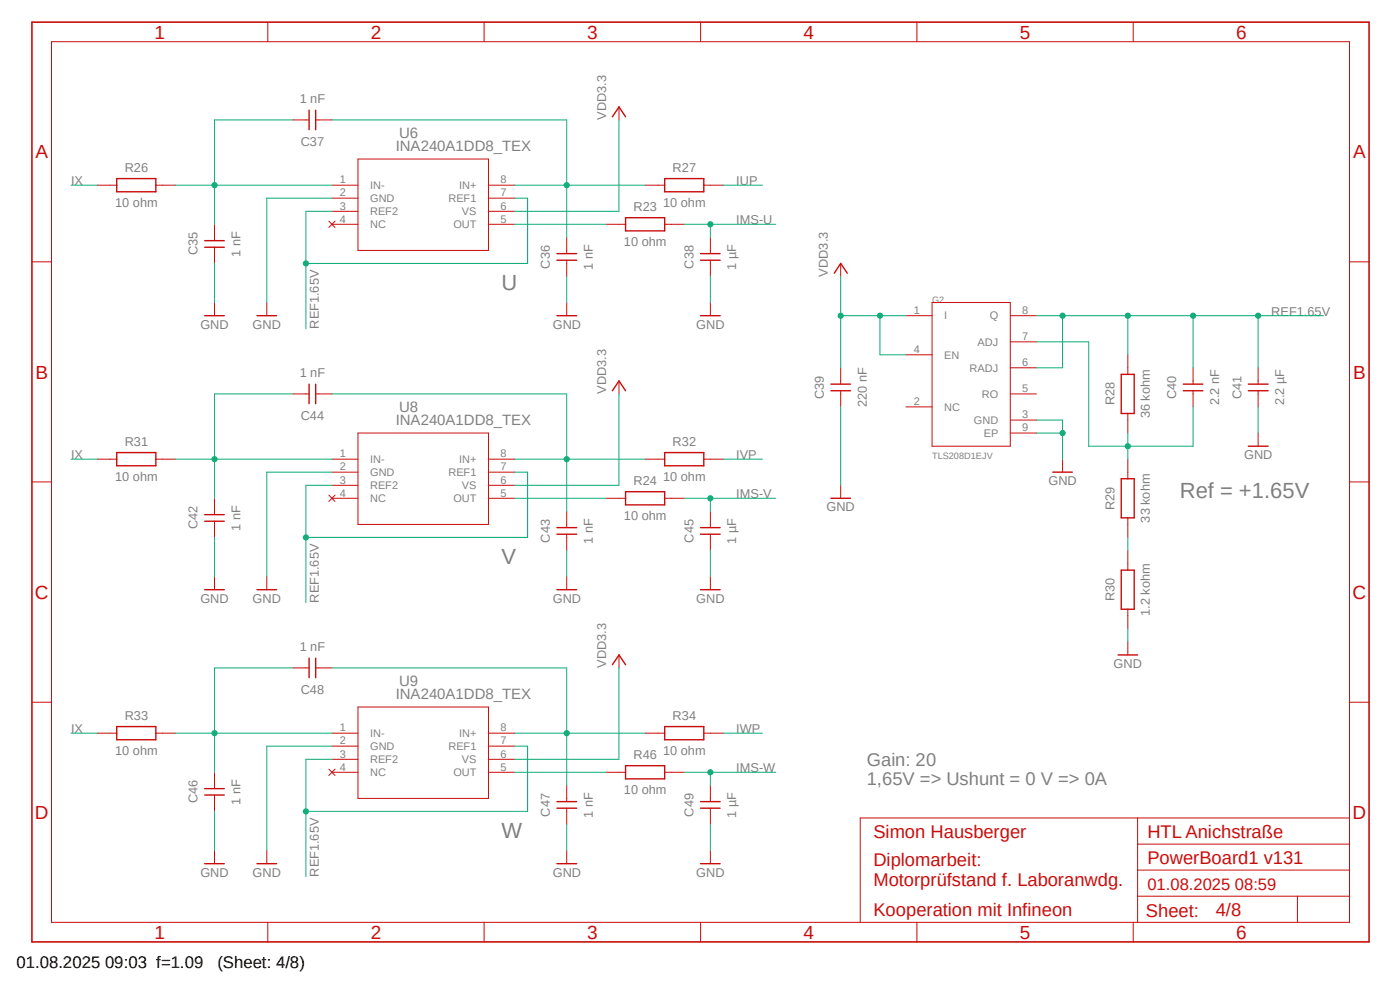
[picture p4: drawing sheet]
<svg xmlns="http://www.w3.org/2000/svg" width="297mm" height="210mm" viewBox="0 0 297 210" stroke-linecap="round" stroke-linejoin="round" font-family="sans-serif">
<path d="M6.2 4.4l284.6 196M290.8 4.4l-284.6 196" fill="none" stroke="#fff" stroke-width=".21"/>
<g fill="none" stroke="#c90d0c" stroke-width=".21">
<path d="M10.9 8.8h275.4v186.9h-275.4zM56.8 4.7v4.1M102.7 4.7v4.1M148.6 4.7v4.1M194.5 4.7v4.1M240.4 4.7v4.1M20.6 39.3h4.2M33.1 39.3h4.1M62.1 25.4h3.5M67 25.4h3.4M70.4 39.3h5.5M75.9 33.7h27.7v19.4h-27.7z"/>
<path d="M103.6 39.3h5.6M131.3 22.7v2.7M136.9 39.3h4.1M149.3 39.3h4.2M6.8 55.5h4.1M45.5 47.6v3.4M45.5 52.4v3.5M69.8 46.9l1.3 1.4M70.4 42h5.5M70.4 44.8h5.5M70.4 47.6h5.5M71.1 46.9l-1.3 1.4"/>
<path d="M103.6 42h5.6M103.6 44.8h5.6M103.6 47.6h5.6M120.2 50.4v3.4M120.2 55.2v3.5M128.6 47.6h4.1M141 47.6h4.2M150.7 50.4v3.4M150.7 55.2v3.5M178.4 55.9v2.8M286.3 55.5h4.1M45.5 64.2v2.8"/>
<path d="M56.6 64.2v2.8M120.2 64.2v2.8M150.7 64.2v2.8M178.4 78v3.4M192.2 67h5.5M192.2 75.3h5.5M197.7 64.2h16.6v30.5h-16.6zM214.3 78h5.6M214.3 72.5h5.6M214.3 67h5.6M239.3 75.3v4.1M253.1 78v3.4"/>
<path d="M266.9 78v3.4M20.6 97.4h4.2M33.1 97.4h4.1M62.1 83.6h3.5M67 83.6h3.4M70.4 97.4h5.5M75.9 91.9h27.7v19.4h-27.7zM103.6 97.4h5.6M131.3 80.8v2.8M136.9 97.4h4.1M149.3 97.4h4.2M178.4 82.9v3.4"/>
<path d="M192.2 86.3h5.5M214.3 91.9h5.6M214.3 83.6h5.6M214.3 89.1h5.6M225.4 97.4v2.8M239.3 87.7v4.2M239.3 97.4v4.2M253.1 82.9v3.4M266.9 82.9v3.4M266.9 91.9v2.8M6.8 102.2h4.1M45.5 105.7v3.4"/>
<path d="M45.5 110.5v3.5M69.8 105l1.3 1.4M70.4 100.2h5.5M70.4 103h5.5M70.4 105.7h5.5M71.1 105l-1.3 1.4M103.6 100.2h5.6M103.6 103h5.6M103.6 105.7h5.6M120.2 108.5v3.4M120.2 113.3v3.5M128.6 105.7h4.1"/>
<path d="M141 105.7h4.2M150.7 108.5v3.4M150.7 113.3v3.5M178.4 103v2.7M239.3 109.9v4.1M239.3 116.8v4.1M286.3 102.2h4.1M45.5 122.3v2.8M56.6 122.3v2.8M120.2 122.3v2.8M131.3 138.9v2.8M150.7 122.3v2.8"/>
<path d="M239.3 129.2v4.2M239.3 136.1v2.8M6.8 149h4.1M20.6 155.5h4.2M33.1 155.5h4.1M62.1 141.7h3.5M67 141.7h3.4M70.4 155.5h5.5M70.4 158.3h5.5M75.9 150h27.7v19.4h-27.7zM103.6 155.5h5.6M103.6 158.3h5.6"/>
<path d="M136.9 155.5h4.1M149.3 155.5h4.2M286.3 149h4.1M45.5 163.8v3.5M45.5 168.7v3.4M69.8 163.2l1.3 1.3M70.4 161.1h5.5M70.4 163.8h5.5M71.1 163.2l-1.3 1.3M103.6 161.1h5.6M103.6 163.8h5.6M120.2 166.6v3.5"/>
<path d="M120.2 171.4v3.5M128.6 163.8h4.1M141 163.8h4.2M150.7 166.6v3.5M150.7 171.4v3.5M241.3 173.5v22.2M241.3 179.1h45M286.3 173.5h-103.8v22.2M45.5 180.4v2.8M56.6 180.4v2.8M56.8 195.7v4.1M102.7 195.7v4.1"/>
<path d="M120.2 180.4v2.8M148.6 195.7v4.1M150.7 180.4v2.8M194.5 195.7v4.1M240.4 195.7v4.1M241.3 190.1h45M241.3 184.6h45M275.3 190.1v5.6"/>
</g>
<path d="M6.8 4.7h283.6v195.1h-283.6z" fill="none" stroke="#c90d0c" stroke-width=".34"/>
<g fill="none" stroke="#c90d0c" stroke-width=".3">
<path d="M24.8 37.9h8.3v2.8h-8.3zM65.6 23.4v4.1M67 23.4v4.1M129.9 24.8l1.4-2.1 1.4 2.1M141 37.9h8.3v2.8h-8.3zM43.4 51.1h4.2M43.4 52.5h4.2M118.2 53.8h4.1M118.2 55.2h4.1M132.7 46.2h8.3v2.8h-8.3zM148.6 53.8h4.2M148.6 55.2h4.2"/>
<path d="M177 58l1.4-2.1 1.3 2.1M43.4 67h4.2M54.5 67h4.2M118.2 67h4.1M148.6 67h4.2M237.9 79.4h2.7v8.3h-2.7zM24.8 96h8.3v2.8h-8.3zM65.6 81.5v4.1M67 81.5v4.1M129.9 82.9l1.4-2.1 1.4 2.1M141 96h8.3v2.8h-8.3zM176.3 81.5h4.1"/>
<path d="M176.3 82.9h4.1M251 81.5h4.2M251 82.9h4.2M264.8 81.5h4.2M264.8 82.9h4.2M264.8 94.7h4.2M43.4 109.2h4.2M43.4 110.6h4.2M118.2 111.9h4.1M118.2 113.3h4.1M132.7 104.3h8.3v2.8h-8.3zM148.6 111.9h4.2"/>
<path d="M148.6 113.3h4.2M176.3 105.7h4.1M223.4 100.2h4.1M237.9 101.6h2.7v8.3h-2.7zM43.4 125.1h4.2M54.5 125.1h4.2M65.6 139.6v4.2M67 139.6v4.2M118.2 125.1h4.1M148.6 125.1h4.2M237.2 138.9h4.1M237.9 120.9h2.7v8.3h-2.7z"/>
<path d="M24.8 154.1h8.3v2.8h-8.3zM129.9 141l1.4-2.1 1.4 2.1M141 154.1h8.3v2.8h-8.3zM43.4 167.3h4.2M43.4 168.7h4.2M118.2 170.1h4.1M118.2 171.4h4.1M132.7 162.4h8.3v2.8h-8.3zM148.6 170.1h4.2M148.6 171.4h4.2M43.4 183.2h4.2M54.5 183.2h4.2"/>
<path d="M118.2 183.2h4.1M148.6 183.2h4.2"/>
</g>
<path d="M45.5 55.9v8.3M70.4 42h-13.8v22.2M120.2 58.7v5.5M150.7 58.7v5.5M219.9 89.1h5.5v8.3M219.9 91.9h5.5" fill="none" stroke="#0dab76" stroke-width=".21"/>
<circle cx="225.4" cy="91.9" r=".55" fill="#0dab76"/>
<g fill="none" stroke="#0dab76" stroke-width=".21">
<path d="M15.1 39.3h5.5M153.5 39.3h8.3M145.2 47.6h5.5v2.8M15.1 97.4h5.5M178.4 86.3v16.7M266.9 86.3v5.6M45.5 114v8.3M70.4 100.2h-13.8v22.1M120.2 116.8v5.5M150.7 116.8v5.5M239.3 133.4v2.7M15.1 155.5h5.5"/>
<path d="M70.4 158.3h-13.8v22.1M45.5 172.1v8.3M120.2 174.9v5.5M150.7 174.9v5.5"/>
<circle cx="225.4" cy="91.9" r=".55"/>
</g>
<circle cx="150.7" cy="47.6" r=".55" fill="#0dab76"/>
<g fill="none" stroke="#0dab76" stroke-width=".21">
<path d="M70.4 25.4h49.8v25M109.2 39.3h27.7M150.7 47.6h13.8"/>
<circle cx="150.7" cy="47.6" r=".55"/>
</g>
<circle cx="120.2" cy="39.3" r=".55" fill="#0dab76"/>
<g fill="none" stroke="#0dab76" stroke-width=".21">
<path d="M131.3 25.4v19.4h-22.1M178.4 58.7v19.3M178.4 67h13.8M186.7 67v8.3h5.5"/>
<circle cx="120.2" cy="39.3" r=".55"/>
</g>
<circle cx="178.4" cy="67" r=".55" fill="#0dab76"/>
<circle cx="178.4" cy="67" r=".55" fill="none" stroke="#0dab76" stroke-width=".21"/>
<circle cx="186.7" cy="67" r=".55" fill="#0dab76"/>
<g fill="none" stroke="#0dab76" stroke-width=".21">
<path d="M70.4 44.8h-5.5v24.9M109.2 42h2.7v13.9h-47M131.3 83.6v19.4h-22.1M131.3 141.7v19.4h-22.1"/>
<circle cx="186.7" cy="67" r=".55"/>
</g>
<circle cx="64.9" cy="55.9" r=".55" fill="#0dab76"/>
<g fill="none" stroke="#0dab76" stroke-width=".21">
<path d="M219.9 67h60.9M225.4 67v11h-5.5M239.3 67v8.3M253.1 67v11M266.9 67v11"/>
<circle cx="64.9" cy="55.9" r=".55"/>
</g>
<circle cx="225.4" cy="67" r=".55" fill="#0dab76"/>
<circle cx="225.4" cy="67" r=".55" fill="none" stroke="#0dab76" stroke-width=".21"/>
<circle cx="239.3" cy="67" r=".55" fill="#0dab76"/>
<circle cx="239.3" cy="67" r=".55" fill="none" stroke="#0dab76" stroke-width=".21"/>
<circle cx="253.1" cy="67" r=".55" fill="#0dab76"/>
<circle cx="253.1" cy="67" r=".55" fill="none" stroke="#0dab76" stroke-width=".21"/>
<circle cx="266.9" cy="67" r=".55" fill="#0dab76"/>
<g fill="none" stroke="#0dab76" stroke-width=".21">
<path d="M70.4 103h-5.5v24.8M109.2 100.2h2.7v13.8h-47"/>
<circle cx="266.9" cy="67" r=".55"/>
</g>
<circle cx="64.9" cy="114" r=".55" fill="#0dab76"/>
<g fill="none" stroke="#0dab76" stroke-width=".21">
<path d="M109.2 158.3h2.7v13.8h-47M70.4 161.1h-5.5v24.9"/>
<circle cx="64.9" cy="114" r=".55"/>
</g>
<circle cx="64.9" cy="172.1" r=".55" fill="#0dab76"/>
<g fill="none" stroke="#0dab76" stroke-width=".21">
<path d="M219.9 72.5h11.1v22.2h22.1v-8.4M239.3 91.9v5.5"/>
<circle cx="64.9" cy="172.1" r=".55"/>
</g>
<circle cx="239.3" cy="94.7" r=".55" fill="#0dab76"/>
<g fill="none" stroke="#0dab76" stroke-width=".21">
<path d="M70.4 83.6h49.8v24.9M109.2 97.4h27.7M239.3 114v2.8"/>
<circle cx="239.3" cy="94.7" r=".55"/>
</g>
<circle cx="120.2" cy="97.4" r=".55" fill="#0dab76"/>
<g fill="none" stroke="#0dab76" stroke-width=".21">
<path d="M145.2 105.7h5.5v2.8"/>
<circle cx="120.2" cy="97.4" r=".55"/>
</g>
<circle cx="150.7" cy="105.7" r=".55" fill="#0dab76"/>
<g fill="none" stroke="#0dab76" stroke-width=".21">
<path d="M153.5 97.4h8.3M150.7 105.7h13.8M70.4 141.7h49.8v24.9M109.2 155.5h27.7"/>
<circle cx="150.7" cy="105.7" r=".55"/>
</g>
<circle cx="120.2" cy="155.5" r=".55" fill="#0dab76"/>
<g fill="none" stroke="#0dab76" stroke-width=".21">
<path d="M145.2 163.8h5.5v2.8"/>
<circle cx="120.2" cy="155.5" r=".55"/>
</g>
<circle cx="150.7" cy="163.8" r=".55" fill="#0dab76"/>
<g fill="none" stroke="#0dab76" stroke-width=".21">
<path d="M37.2 155.5h33.2M62.1 141.7h-16.6v13.8M153.5 155.5h8.3M150.7 163.8h13.8"/>
<circle cx="150.7" cy="163.8" r=".55"/>
</g>
<circle cx="45.5" cy="155.5" r=".55" fill="#0dab76"/>
<g fill="none" stroke="#0dab76" stroke-width=".21">
<path d="M37.2 97.4h33.2M62.1 83.6h-16.6v13.8M45.5 155.5v8.3"/>
<circle cx="45.5" cy="155.5" r=".55"/>
</g>
<circle cx="45.5" cy="97.4" r=".55" fill="#0dab76"/>
<g fill="none" stroke="#0dab76" stroke-width=".21">
<path d="M45.5 39.3h24.9M62.1 25.4h-16.6v22.2M45.5 97.4v8.3"/>
<circle cx="45.5" cy="97.4" r=".55"/>
</g>
<circle cx="45.5" cy="39.3" r=".55" fill="#0dab76"/>
<g fill="none" stroke="#0dab76" stroke-width=".21">
<path d="M37.2 39.3h8.3M109.2 47.6h19.4M109.2 105.7h19.4M109.2 163.8h19.4"/>
<circle cx="45.5" cy="39.3" r=".55"/>
</g>
<g font-size="4.7" fill="#808080">
<text x="106.4" y="61.4">U</text>
<text x="250.3" y="105.7">Ref = +1.65V</text>
<text x="106.4" y="119.6">V</text>
<text x="106.4" y="177.7">W</text>
</g>
<g font-size="4" fill="#c90d0c">
<text x="32.8" y="8.2">1</text>
<text x="78.7" y="8.2">2</text>
<text x="124.6" y="8.2">3</text>
<text x="170.5" y="8.2">4</text>
<text x="216.4" y="8.2">5</text>
<text x="262.3" y="8.2">6</text>
<text x="7.5" y="33.6">A</text>
<text x="287.1" y="33.6">A</text>
<text x="7.5" y="80.3">B</text>
<text x="287.1" y="80.3">B</text>
<text x="7.4" y="127">C</text>
<text x="286.9" y="127">C</text>
<text x="7.4" y="173.7">D</text>
<text x="286.9" y="173.7">D</text>
<text x="32.8" y="199.1">1</text>
<text x="78.7" y="199.1">2</text>
<text x="124.6" y="199.1">3</text>
<text x="170.5" y="199.1">4</text>
<text x="216.4" y="199.1">5</text>
<text x="262.3" y="199.1">6</text>
</g>
<g font-size="3.9" fill="#808080">
<text x="183.9" y="162.4">Gain: 20</text>
<text x="183.9" y="166.6">1,65V =&gt; Ushunt = 0 V =&gt; 0A</text>
</g>
<g font-size="3.9" fill="#c90d0c">
<text x="185.3" y="177.7">Simon Hausberger</text>
<text x="243.4" y="177.7">HTL Anichstraße</text>
<text x="185.3" y="183.8">Diplomarbeit:</text>
<text x="243.4" y="183.2">PowerBoard1 v131</text>
<text x="185.3" y="187.9">Motorprüfstand f. Laboranwdg.</text>
<text x="185.3" y="194.3">Kooperation mit Infineon</text>
<text x="243.1" y="194.4">Sheet:</text>
<text x="257.9" y="194.3">4/8</text>
</g>
<g font-size="3.6">
<text x="3.5" y="205.4">01.08.2025 09:03 f=1.09</text>
<text x="46.1" y="205.4">(Sheet: 4/8)</text>
</g>
<text font-size="3.5" fill="#c90d0c" x="243.4" y="188.8">01.08.2025 08:59</text>
<g font-size="3.2" fill="#808080">
<text x="84.7" y="29.3">U6</text>
<text x="83.9" y="32.1">INA240A1DD8_TEX</text>
<text x="84.7" y="87.5">U8</text>
<text x="83.9" y="90.3">INA240A1DD8_TEX</text>
<text x="83.9" y="148.4">INA240A1DD8_TEX</text>
<text x="84.7" y="145.6">U9</text>
</g>
<g font-size="2.7" fill="#808080">
<text x="63.6" y="21.8">1 nF</text>
<text x="128.6" y="25.4" transform="rotate(-90 128.6 25.4)">VDD3.3</text>
<text x="63.8" y="31">C37</text>
<text x="15.1" y="39.3">IX</text>
<text x="26.5" y="36.5">R26</text>
<text x="142.7" y="36.5">R27</text>
<text x="156.2" y="39.3">IUP</text>
<text x="24.4" y="44">10 ohm</text>
<text x="134.4" y="44.8">R23</text>
<text x="140.7" y="44">10 ohm</text>
<text x="156.2" y="47.6">IMS-U</text>
<text x="132.4" y="52.3">10 ohm</text>
<text x="41.9" y="54.2" transform="rotate(-90 41.9 54.2)">C35</text>
<text x="51.1" y="54.4" transform="rotate(-90 51.1 54.4)">1 nF</text>
<text x="116.7" y="57" transform="rotate(-90 116.7 57)">C36</text>
<text x="125.8" y="57.2" transform="rotate(-90 125.8 57.2)">1 nF</text>
<text x="147.1" y="57" transform="rotate(-90 147.1 57)">C38</text>
<text x="156.2" y="57.2" transform="rotate(-90 156.2 57.2)">1 µF</text>
<text x="175.6" y="58.7" transform="rotate(-90 175.6 58.7)">VDD3.3</text>
<text x="42.5" y="69.7">GND</text>
<text x="53.6" y="69.7">GND</text>
<text x="67.6" y="69.7" transform="rotate(-90 67.6 69.7)">REF1.65V</text>
<text x="117.3" y="69.7">GND</text>
<text x="147.7" y="69.7">GND</text>
<text x="269.7" y="67">REF1.65V</text>
<text x="63.6" y="80">1 nF</text>
<text x="128.6" y="83.6" transform="rotate(-90 128.6 83.6)">VDD3.3</text>
<text x="63.8" y="89.1">C44</text>
<text x="174.8" y="84.6" transform="rotate(-90 174.8 84.6)">C39</text>
<text x="183.9" y="86.4" transform="rotate(-90 183.9 86.4)">220 nF</text>
<text x="236.5" y="86" transform="rotate(-90 236.5 86)">R28</text>
<text x="244" y="88.7" transform="rotate(-90 244 88.7)">36 kohm</text>
<text x="249.5" y="84.6" transform="rotate(-90 249.5 84.6)">C40</text>
<text x="258.6" y="86" transform="rotate(-90 258.6 86)">2.2 nF</text>
<text x="263.4" y="84.6" transform="rotate(-90 263.4 84.6)">C41</text>
<text x="272.5" y="86" transform="rotate(-90 272.5 86)">2.2 µF</text>
<text x="26.5" y="94.7">R31</text>
<text x="142.7" y="94.7">R32</text>
<text x="15.1" y="97.4">IX</text>
<text x="156.2" y="97.4">IVP</text>
<text x="263.9" y="97.4">GND</text>
<text x="24.4" y="102.1">10 ohm</text>
<text x="134.4" y="103">R24</text>
<text x="140.7" y="102.1">10 ohm</text>
<text x="156.2" y="105.7">IMS-V</text>
<text x="222.4" y="103">GND</text>
<text x="41.9" y="112.3" transform="rotate(-90 41.9 112.3)">C42</text>
<text x="51.1" y="112.6" transform="rotate(-90 51.1 112.6)">1 nF</text>
<text x="132.4" y="110.4">10 ohm</text>
<text x="175.3" y="108.5">GND</text>
<text x="236.5" y="108.2" transform="rotate(-90 236.5 108.2)">R29</text>
<text x="244" y="110.9" transform="rotate(-90 244 110.9)">33 kohm</text>
<text x="116.7" y="115.1" transform="rotate(-90 116.7 115.1)">C43</text>
<text x="125.8" y="115.4" transform="rotate(-90 125.8 115.4)">1 nF</text>
<text x="147.1" y="115.1" transform="rotate(-90 147.1 115.1)">C45</text>
<text x="156.2" y="115.4" transform="rotate(-90 156.2 115.4)">1 µF</text>
<text x="42.5" y="127.8">GND</text>
<text x="53.6" y="127.8">GND</text>
<text x="67.6" y="127.8" transform="rotate(-90 67.6 127.8)">REF1.65V</text>
<text x="117.3" y="127.8">GND</text>
<text x="147.7" y="127.8">GND</text>
<text x="236.5" y="127.6" transform="rotate(-90 236.5 127.6)">R30</text>
<text x="244" y="130.6" transform="rotate(-90 244 130.6)">1.2 kohm</text>
<text x="63.6" y="138.1">1 nF</text>
<text x="128.6" y="141.7" transform="rotate(-90 128.6 141.7)">VDD3.3</text>
<text x="236.3" y="141.7">GND</text>
<text x="63.8" y="147.2">C48</text>
<text x="15.1" y="155.5">IX</text>
<text x="26.5" y="152.8">R33</text>
<text x="142.7" y="152.8">R34</text>
<text x="156.2" y="155.5">IWP</text>
<text x="24.4" y="160.2">10 ohm</text>
<text x="134.4" y="161.1">R46</text>
<text x="140.7" y="160.2">10 ohm</text>
<text x="156.2" y="163.8">IMS-W</text>
<text x="41.9" y="170.4" transform="rotate(-90 41.9 170.4)">C46</text>
<text x="51.1" y="170.7" transform="rotate(-90 51.1 170.7)">1 nF</text>
<text x="116.7" y="173.2" transform="rotate(-90 116.7 173.2)">C47</text>
<text x="125.8" y="173.5" transform="rotate(-90 125.8 173.5)">1 nF</text>
<text x="132.4" y="168.5">10 ohm</text>
<text x="147.1" y="173.2" transform="rotate(-90 147.1 173.2)">C49</text>
<text x="156.2" y="173.5" transform="rotate(-90 156.2 173.5)">1 µF</text>
<text x="42.5" y="186">GND</text>
<text x="53.6" y="186">GND</text>
<text x="67.6" y="186" transform="rotate(-90 67.6 186)">REF1.65V</text>
<text x="117.3" y="186">GND</text>
<text x="147.7" y="186">GND</text>
</g>
<g font-size="2.3" fill="#808080">
<text x="72.1" y="38.9">1</text>
<text x="72.1" y="41.7">2</text>
<text x="78.5" y="40.1">IN-</text>
<text x="97.4" y="40.1">IN+</text>
<text x="106.2" y="41.7">7</text>
<text x="106.2" y="38.9">8</text>
<text x="72.1" y="44.5">3</text>
<text x="72.1" y="47.2">4</text>
<text x="78.5" y="42.9">GND</text>
<text x="78.5" y="45.6">REF2</text>
<text x="95.1" y="42.9">REF1</text>
<text x="98" y="45.6">VS</text>
<text x="106.2" y="47.2">5</text>
<text x="106.2" y="44.5">6</text>
<text x="78.5" y="48.4">NC</text>
<text x="96.2" y="48.4">OUT</text>
<text x="193.9" y="66.6">1</text>
<text x="200.3" y="67.8">I</text>
<text x="210" y="67.8">Q</text>
<text x="216.9" y="66.6">8</text>
<text x="193.9" y="74.9">4</text>
<text x="200.3" y="76.1">EN</text>
<text x="207.4" y="73.3">ADJ</text>
<text x="216.9" y="77.6">6</text>
<text x="216.9" y="72.1">7</text>
<text x="205.7" y="78.9">RADJ</text>
<text x="216.9" y="83.2">5</text>
<text x="193.9" y="85.9">2</text>
<text x="200.3" y="87.2">NC</text>
<text x="206.6" y="89.9">GND</text>
<text x="208.3" y="84.4">RO</text>
<text x="216.9" y="88.7">3</text>
<text x="208.7" y="92.7">EP</text>
<text x="216.9" y="91.5">9</text>
<text x="72.1" y="97">1</text>
<text x="72.1" y="99.8">2</text>
<text x="78.5" y="98.3">IN-</text>
<text x="78.5" y="101">GND</text>
<text x="95.1" y="101">REF1</text>
<text x="97.4" y="98.2">IN+</text>
<text x="106.2" y="99.8">7</text>
<text x="106.2" y="97">8</text>
<text x="72.1" y="102.6">3</text>
<text x="72.1" y="105.3">4</text>
<text x="78.5" y="103.8">REF2</text>
<text x="78.5" y="106.6">NC</text>
<text x="96.2" y="106.6">OUT</text>
<text x="98" y="103.8">VS</text>
<text x="106.2" y="105.3">5</text>
<text x="106.2" y="102.6">6</text>
<text x="72.1" y="155.2">1</text>
<text x="106.2" y="155.2">8</text>
<text x="72.1" y="157.9">2</text>
<text x="72.1" y="160.7">3</text>
<text x="78.5" y="156.4">IN-</text>
<text x="78.5" y="159.1">GND</text>
<text x="78.5" y="161.9">REF2</text>
<text x="95.1" y="159.1">REF1</text>
<text x="97.4" y="156.3">IN+</text>
<text x="98" y="161.9">VS</text>
<text x="106.2" y="160.7">6</text>
<text x="106.2" y="157.9">7</text>
<text x="72.1" y="163.5">4</text>
<text x="78.5" y="164.7">NC</text>
<text x="96.2" y="164.6">OUT</text>
<text x="106.2" y="163.5">5</text>
</g>
<g font-size="1.9" fill="#808080">
<text x="197.7" y="64.2">G2</text>
<text x="197.7" y="97.4">TLS208D1EJV</text>
</g>
</svg>
